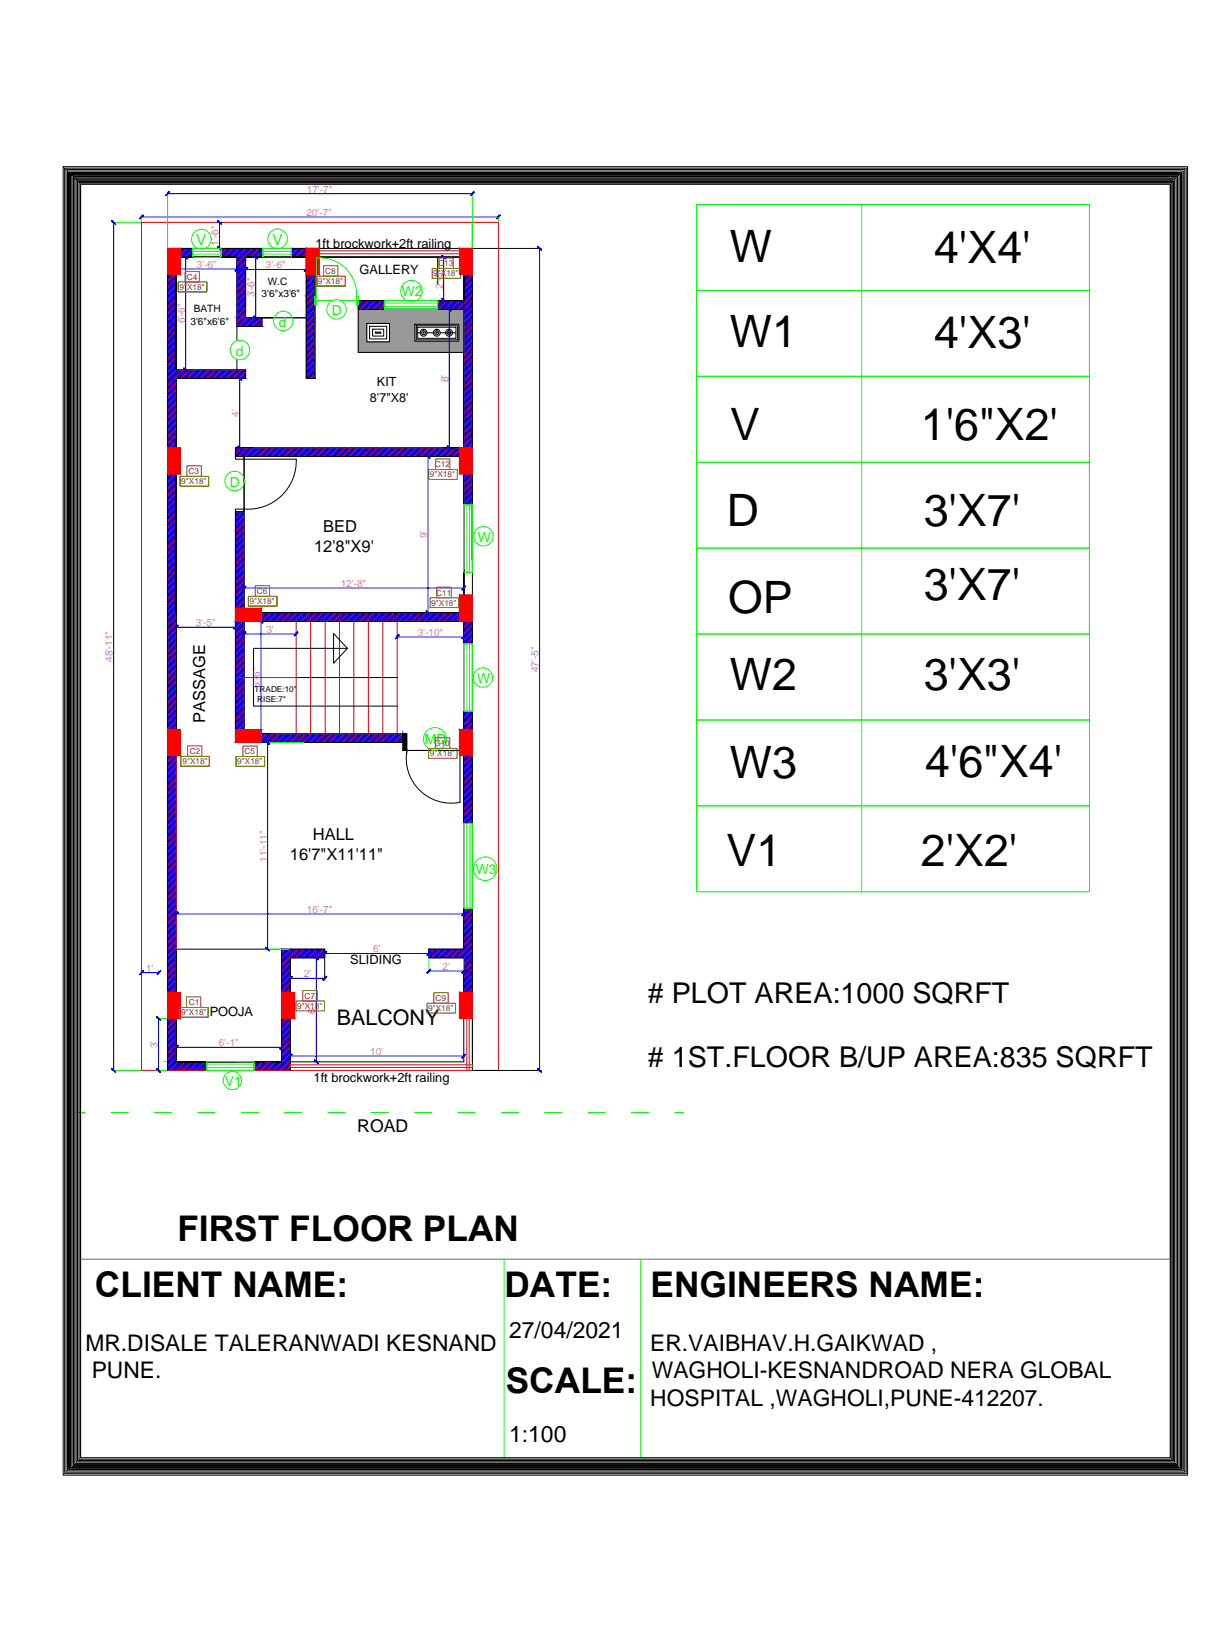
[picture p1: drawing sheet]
<svg xmlns="http://www.w3.org/2000/svg" width="457mm" height="610mm" viewBox="0 0 457 610" stroke-linecap="round" stroke-linejoin="round" font-family="sans-serif">
<!-- layer: 0 -->
<g fill="none" stroke="#000" stroke-width=".37">
<path d="M23.5 62.1h418.7v487.2h-418.7zM24.1 62.6h417.5v486.2h-417.5zM24.6 63.1h416.5v485.1h-416.5zM25.1 63.7h415.4v484h-415.4zM25.7 64.2h414.3v483h-414.3v-483v483h414.3v-483zM26.2 64.8v481.8h413.3v-481.8h-413.3h413.3v481.8h-413.3zM26.7 65.3h412.2v480.8h-412.2zM27.3 65.8h411.1v479.8h-411.1v-479.8v479.8h411.1v-479.8zM27.8 66.4h410.1v478.6h-410.1zM28.3 66.9h409v477.6h-409zM28.9 67.5v476.5h407.9v-476.5h-407.9h407.9v476.5h-407.9zM29.4 68h406.9v475.4h-406.9z"/>
<path d="M30 68.6h405.7v400.4h-405.7zM30 68.6h405.7v474.3h-405.7zM65.6 95.7v42zM65.6 95.7h22.6v31.2M65.6 99.2v1.7M81.1 82.8h1.8M91.4 95.7h22.6v22.6h-22.6zM163 95.7v10.4M172.7 95.7v71.1h-85v3.2M175.9 95.7h-58.7v45.2h-3.2v-22.6h-5.1M175.9 82.8v315.8M175.9 92.5h-113.5v306.1"/>
<path d="M176.2 92.5h25.4M102 118.3h-4.5v3.3h-9.3M117.2 111.9h6.8M126.6 111.9h46.1M133.4 115.1h39.3M133.4 111.9v19.3h39.3M143.1 111.9v3.2M163 111.9v3.2M65.6 137.7h25.8v3.2h-25.8v22.6M88.2 133.7v4M136.6 120.5h8.4v6.8h-8.4zM137.6 121.5h6.4v4.7h-6.4z"/>
<path d="M138.7 122.6h4.2v2.6h-4.2zM139.8 123.7h2v.4h-2zM154.5 120.7h16.3v6.4h-16.3zM155 121.3h15.3v5.2h-15.3zM155.5 121.8h14.2v4.2h-14.2zM155.5 123.9h.9M158.9 123.9h2.4M163.9 123.9h5.8M65.6 163.5v64.6v-64.6M87.7 170h3.2v20.6h-3.2M87.7 170h3.2v1h-3.2zM88.2 170h84.5"/>
<path d="M90.9 171h19.4a18 18 0 0 1-19.4 18.6M90.9 170v58.1h81.8v-58.1M172.7 170v58.1v-16.2M87.7 189.6h3.2v1h-3.2zM87.7 190.6v85.9h62.3M65.6 228.1v-64.6v109.8M65.6 233.9v.3M110.3 235.4v.3M147.9 236.4v1.4M172.7 236.4v1.4M110.3 252.3h37.6M129.4 241.4l-5.2 5.6v-11.1l5.2 5.5h-35v21.5h53.5"/>
<path d="M62.4 263.6v-35.5v45.2M65.6 276.5h1.6M150 273.3h1.4v6.2h-1.4zM150.1 279.5h22.6h-22.6M151.4 273.3h-60.5v-42h81.8v122.2h-13v3.2h13v38.7h-64.6M151.5 279.4a16.7 16.7 0 0 0 19.8 19.4v-19.3M171.3 273.3h1.4v6.2h-1.4zM65.6 312.6v82.8v-41.9h39.3M65.6 339.7v.3M172.7 339.7v.3M104.9 353.5h16v3.2h-12.8v41.9M104.9 353.5v41.9"/>
<path d="M120.9 357.1v7.9M175.9 357.2v2.7v-2.7M175.9 357.2v2.7M52.7 361.5v.4M59.1 361.5v.4M62.4 363.1v32.3v-32.3M98.4 395.4h-32.8h39.3M101.6 395.4h3.3M176.2 398.6h25.4"/>
<circle cx="157.7" cy="123.9" r="1.29"/>
<circle cx="157.7" cy="123.9" r=".74"/>
<circle cx="157.7" cy="123.9" r=".19"/>
<circle cx="162.6" cy="123.9" r="1.29"/>
<circle cx="162.6" cy="123.9" r=".74"/>
<circle cx="162.6" cy="123.9" r=".19"/>
<circle cx="167.2" cy="123.9" r="1.29"/>
<circle cx="167.2" cy="123.9" r=".74"/>
<circle cx="167.2" cy="123.9" r=".19"/>
</g>
<g fill="#00f" stroke="#00f" stroke-width=".37">
<path d="M87.7 166.8v3.2h83.4zM87.7 166.8h83.4v3.2z"/>
<path d="M87.7 190.6v35.9h3.2zM87.7 190.6h3.2v35.9z"/>
<path d="M172.7 264.9v6.8h3.2zM172.7 264.9h3.2v6.8z"/>
<path d="M172.7 281.4v25.2h3.2zM172.7 281.4h3.2v25.2z"/>
<path d="M172.7 338.3v15.2h3.2zM172.7 338.3h3.2v15.2z"/>
<path d="M62.4 281.4v72.1h3.2zM62.4 281.4h3.2v72.1z"/>
<path d="M159.7 353.5v3.2h16.2zM159.7 353.5h16.2v3.2z"/>
<path d="M104.9 353.5v3.2h16zM104.9 353.5h16v3.2z"/>
<path d="M172.7 356.7v6.4h3.2zM172.7 356.7h3.2v6.4z"/>
<path d="M172.7 363.1v6.5h3.2zM172.7 363.1h3.2v6.5z"/>
<path d="M104.9 356.7v12.9h3.2zM104.9 356.7h3.2v12.9z"/>
<path d="M62.4 353.5v16.1h3.2zM62.4 353.5h3.2v16.1z"/>
<path d="M104.9 379.3v16.1h3.2zM104.9 379.3h3.2v16.1z"/>
<path d="M62.4 379.3v16.1h3.2zM62.4 379.3h3.2v16.1z"/>
<path d="M94.6 395.4v3.2h13.5zM94.6 395.4h13.5v3.2z"/>
<path d="M62.4 395.4v3.2h14.5zM62.4 395.4h14.5v3.2z"/>
<path d="M172.7 176.5v11.4h3.2zM172.7 176.5h3.2v11.4z"/>
<path d="M97.4 228.1v3.2h73.7zM97.4 228.1h73.7v3.2z"/>
<path d="M172.7 231.3v8.4h3.2zM172.7 231.3h3.2v8.4z"/>
<path d="M87.7 231.3v40.4h3.2zM87.7 231.3h3.2v40.4z"/>
<path d="M97.4 273.3v3.2h52.6zM97.4 273.3h52.6v3.2z"/>
<path d="M172.7 102.2v12.9h3.2zM172.7 102.2h3.2v12.9z"/>
<path d="M172.7 115.1v3.2h3.2zM172.7 115.1h3.2v3.2z"/>
<path d="M172.7 118.3v48.5h3.2zM172.7 118.3h3.2v48.5z"/>
<path d="M108.5 92.5v3.2h5.5zM108.5 92.5h5.5v3.2z"/>
<path d="M82.3 92.5v3.2h15.5zM82.3 92.5h15.5v3.2z"/>
<path d="M114 102.2v8.1h3.2zM114 102.2h3.2v8.1z"/>
<path d="M114 110.3v1.6h3.2zM114 110.3h3.2v1.6z"/>
<path d="M133.4 111.9v1.7h9.7zM133.4 111.9h9.7v1.7z"/>
<path d="M163 111.9v3.2h9.7zM163 111.9h9.7v3.2z"/>
<path d="M133.4 113.6v1.5h9.7zM133.4 113.6h9.7v1.5z"/>
<path d="M114 111.9v6.4h3.2zM114 111.9h3.2v6.4z"/>
<path d="M88.2 95.7v22.6h3.2zM88.2 95.7h3.2v22.6z"/>
<path d="M114 118.3v3.3h3.2zM114 118.3h3.2v3.3z"/>
<path d="M88.2 118.3v3.3h9.3zM88.2 118.3h9.3v3.3z"/>
<path d="M62.4 102.2v35.5h3.2zM62.4 102.2h3.2v35.5z"/>
<path d="M114 121.6v19.3h3.2zM114 121.6h3.2v19.3z"/>
<path d="M62.4 137.7v3.2h29zM62.4 137.7h29v3.2z"/>
<path d="M62.4 140.9v22.6h3.2zM62.4 140.9h3.2v22.6z"/>
<path d="M62.4 163.5v3.3h3.2zM62.4 163.5h3.2v3.3z"/>
<path d="M67.2 92.5v3.2h4.5zM67.2 92.5h4.5v3.2z"/>
<path d="M62.4 176.5v95.2h3.2zM62.4 176.5h3.2v95.2z"/>
<path d="M81 91.9l1.5 1.2zM81 91.9l1.5 1.2-.2 .2z"/>
<path d="M81 82.2l1.3 1.4 .2-.1zM81 82.2l1.5 1.3z"/>
<path d="M58.4 362.9l1.4-1.4zM59.8 361.5l-1.3 1.5z"/>
<path d="M53.3 361.5l-1.2 1.5 1.4-1.4zM53.3 361.5l-1.2 1.5-.2-.1z"/>
<path d="M200.1 91.9l1.4 1.4 .1-.2zM200.1 91.9l.2-.1 1.3 1.3z"/>
<path d="M200.1 398l1.5 1.2-1.3-1.3zM200.1 398l1.5 1.2-.1 .2z"/>
<path d="M164.5 95.1l1.5 1.3zM164.5 95.1l1.5 1.3z"/>
<path d="M164.5 111.3l1.5 1.2zM164.5 111.3l1.5 1.2z"/>
<path d="M158.7 169.4l1.3 1.3 .1-.1zM158.7 169.4l1.4 1.2z"/>
<path d="M158.8 227.3l1.3 1.4zM158.7 227.5l1.4 1.2z"/>
<path d="M91.5 218.2l-1.2 1.5 1.3-1.3zM91.5 218.2l-1.2 1.5z"/>
<path d="M171.9 219.6l.2 .1 1.2-1.5zM173.3 218.2l.1 .2-1.3 1.3z"/>
<path d="M86.9 234.2l.2 .1 1.2-1.5zM88.3 232.8l.1 .2-1.3 1.3z"/>
<path d="M66.2 232.8l-1.2 1.5 1.4-1.3zM64.8 234.2l1.4-1.4-1.2 1.5z"/>
<path d="M66.2 99.5l-1.2 1.4 1.4-1.3zM64.8 100.8l1.4-1.3-1.2 1.4z"/>
<path d="M87.4 100.8l.2 .1 1.2-1.4zM88.8 99.5l-1.2 1.4z"/>
<path d="M68.4 95.1l1.5 1.3zM68.4 95.1l1.5 1.3z"/>
<path d="M68.5 137l1.4 1.3zM68.4 137.1l1.5 1.2z"/>
<path d="M94.6 117.6l1.4 1.3zM94.5 117.7l1.5 1.2-.2 .2z"/>
<path d="M94.5 95.1l1.5 1.3zM94.5 95.1l1.5 1.3z"/>
<path d="M92 99.6l-1.2 1.5 1.4-1.3zM92 99.6l-1.2 1.5-.1-.2z"/>
<path d="M114.6 99.6l-1.3 1.3 .1 .2zM114.6 99.6l.2 .2-1.4 1.3z"/>
<path d="M166.5 114.5l1.5 1.2zM166.5 114.5l.2-.1 1.3 1.3z"/>
<path d="M166.7 166l-.2 .2 1.5 1.2zM166.5 166.2l1.5 1.2z"/>
<path d="M88.7 166l-.2 .2 1.5 1.2zM88.5 166.2l1.5 1.2z"/>
<path d="M88.5 140.3l1.5 1.2zM88.7 140.2l1.3 1.3-1.5-1.2z"/>
<path d="M66.2 339.6l-1.2 1.5 1.4-1.4zM64.8 340.9l1.4-1.3-1.2 1.5z"/>
<path d="M171.9 340.9l.2 .2 1.2-1.5zM173.3 339.6l.1 .1-1.3 1.4z"/>
<path d="M66.2 389.2l-1.2 1.5 1.4-1.3zM64.8 390.6l1.4-1.4-1.2 1.5z"/>
<path d="M104.1 390.6l.2 .1 1.2-1.5zM105.5 389.2l.1 .2-1.3 1.3z"/>
<path d="M108.7 392.5l-1.2 1.5 1.4-1.3zM108.7 392.5l-1.2 1.5-.2-.1z"/>
<path d="M171.9 393.9l.2 .1 1.2-1.5zM173.3 392.5l.1 .2-1.3 1.3z"/>
<path d="M91.5 235.3l-1.2 1.5 1.3-1.4zM91.5 235.3l-1.2 1.5z"/>
<path d="M109.5 236.7l.2 .1 1.2-1.5zM110.9 235.3l-1.2 1.5z"/>
<path d="M148.5 236.4l-1.2 1.5 1.4-1.3zM147.2 237.8l1.3-1.4z"/>
<path d="M171.9 237.8l.2 .1 1.2-1.5zM173.3 236.4l.1 .2-1.3 1.3z"/>
<path d="M96.4 230.7l1.3 1.4 .2-.2zM96.5 230.6l1.4 1.3-1.5-1.2z"/>
<path d="M96.5 272.6l1.4 1.3zM96.4 272.7l1.5 1.2-.2 .1z"/>
<path d="M117 356.1l1.4 1.3 .1-.1zM117.2 355.9l1.3 1.4-1.5-1.2z"/>
<path d="M117.2 394.6l-.2 .2 1.5 1.2zM117 394.8l1.5 1.2-.1 .2z"/>
<path d="M108.7 363.5l-1.2 1.5 1.4-1.3zM108.7 363.5l-1.2 1.5-.2-.1z"/>
<path d="M120.1 364.9l.2 .1 1.2-1.5zM121.5 363.5l.2 .2-1.4 1.3z"/>
<path d="M160.3 360.9l-1.3 1.5zM160.3 360.9l-1.3 1.5z"/>
<path d="M171.9 362.3l.2 .1 1.2-1.5zM173.3 360.9l.1 .1-1.3 1.4z"/>
<path d="M121.5 354.3l-1.2 1.5 1.4-1.3zM120.1 355.7l1.4-1.4-1.2 1.5z"/>
<path d="M158.9 355.7l1.4-1.4zM160.3 354.3l.1 .2-1.4 1.3z"/>
<path d="M99 352.7l-.1 .2 1.5 1.1zM98.9 352.9l1.5 1.1z"/>
<path d="M98.9 275.9l1.5 1.2zM98.9 275.9l1.5 1.2z"/>
<path d="M53.3 80l-1.2 1.5 1.4-1.3zM51.9 81.3l1.4-1.3-1.2 1.5z"/>
<path d="M184.8 81.3l.2 .2 1.2-1.5zM186.2 80l.1 .2-1.3 1.3z"/>
<path d="M41.6 82.2l1.3 1.4 .2-.1zM41.6 82.2l1.5 1.3z"/>
<path d="M41.6 398l1.5 1.2zM41.6 398l1.5 1.2-.2 .2z"/>
<path d="M63 71.4l-1.2 1.5zM61.6 72.7l1.4-1.3z"/>
<path d="M176.5 71.4l-1.2 1.5zM176.5 71.4l.1 .1-1.3 1.4z"/>
<path d="M58.3 378.7l1.5 1.2zM58.4 378.5l1.4 1.4-1.5-1.2z"/>
<path d="M58.3 398l1.5 1.2-1.4-1.3zM58.3 398l1.5 1.2-.2 .2z"/>
</g>
<g fill="none" stroke="#f00" stroke-width=".37">
<path d="M52.7 82.8h132.9v315.8h-132.9zM62.4 92.5h4.8v9.7h-4.8zM67.4 92.5l-.2 .2M69.8 92.5l-2.6 2.6M71.7 93.1l-2.8 2.6M71.7 95.5l-.3 .2M84.3 92.5l-2 2M86.7 92.5l-3.2 3.2M89.1 92.5l-3.2 3.2M91.4 97.5l-3.2 3.2M91.4 99.9l-3.2 3.2M91.5 92.5l-3.3 3.4"/>
<path d="M93.9 92.5l-5.7 5.8M96.3 92.5l-3.2 3.2M97.8 93.4l-2.3 2.3M110.9 92.5l-2.4 2.4M113.3 92.5l-3.3 3.2M114 92.5h4.9v9.7h-4.9zM114 94.2l-1.5 1.5M171.1 92.5h4.8v9.7h-4.8zM62.5 102.2l-.1 .1M64.9 102.2l-2.5 2.5M65.6 103.9l-3.2 3.3M65.6 106.4l-3.2 3.2"/>
<path d="M65.6 108.8l-3.2 3.2M65.6 111.2l-3.2 3.2M65.6 113.6l-3.2 3.3M65.6 116l-3.2 3.3M65.6 118.4l-3.2 3.3M91.4 102.3l-3.2 3.2M91.4 104.7l-3.2 3.2M91.4 107.1l-3.2 3.2M91.4 109.5l-3.2 3.2M91.4 111.9l-3.2 3.3M91.4 114.4l-3.2 3.2M91.4 116.8l-3.2 3.2"/>
<path d="M92.3 118.3l-3.2 3.3M94.7 118.3l-3.2 3.3M97.1 118.3l-3.2 3.3M115.6 102.2l-1.6 1.7M117.2 103l-3.2 3.3M117.2 105.4l-3.2 3.3M117.2 107.8l-3.2 3.3M117.2 110.3l-3.2 3.2M117.2 112.7l-3.2 3.2M117.2 115.1l-3.2 3.2M117.2 117.5l-3.2 3.2M117.2 119.9l-3.2 3.3"/>
<path d="M134.9 111.9l-1.5 1.5M137.4 111.9l-3.3 3.2M139.8 111.9l-3.2 3.2M142.2 111.9l-3.2 3.2M143.1 113.4l-1.7 1.7M163.9 111.9l-.9 1M166.4 111.9l-3.3 3.2M168.8 111.9l-3.2 3.2M171.2 111.9l-3.2 3.2M173.6 102.2l-.9 1M175.9 102.4l-3.2 3.2M175.9 104.8l-3.2 3.2"/>
<path d="M175.9 109.6l-5.5 5.5M175.9 112l-3.2 3.2M175.9 116.9l-3.2 3.2M175.9 119.3l-3.2 3.2M175.9 107.2l-3.2 3.2M175.9 114.4l-3.2 3.3M65.6 120.8l-3.2 3.3M65.6 123.3l-3.2 3.2M65.6 125.7l-3.2 3.2M65.6 128.1l-3.2 3.2M65.6 130.5l-3.2 3.2M65.6 132.9l-3.2 3.3"/>
<path d="M65.6 135.4l-3.2 3.2M65.6 137.7l-3.2 3.3M68.1 137.7l-5.7 5.7M70.5 137.7l-3.2 3.2M72.9 137.7l-3.2 3.2M75.3 137.7l-3.2 3.2M77.7 137.7l-3.2 3.2M80.2 137.7l-3.3 3.2M82.6 137.7l-3.3 3.2M85 137.7l-3.3 3.2M87.4 137.7l-3.3 3.2M89.8 137.7l-3.2 3.2"/>
<path d="M91.4 138.5l-2.4 2.4M97.5 120.3l-1.2 1.3M117.2 122.4l-3.2 3.2M117.2 124.8l-3.2 3.2M117.2 127.2l-3.2 3.2M117.2 129.6l-3.2 3.2M117.2 132l-3.2 3.2M117.2 134.4l-3.2 3.2M117.2 136.8l-3.2 3.3M117.2 139.2l-1.6 1.7M175.9 124.1l-3.2 3.2M175.9 126.5l-3.2 3.2"/>
<path d="M175.9 138.6l-3.2 3.2M175.9 121.7l-3.2 3.2M175.9 128.9l-3.2 3.3M175.9 131.3l-3.2 3.3M175.9 133.7l-3.2 3.3M175.9 136.2l-3.2 3.2M65.6 142.6l-3.2 3.2M65.6 145l-3.2 3.2M65.6 147.4l-3.2 3.2M65.6 149.8l-3.2 3.2M65.6 152.2l-3.2 3.3M65.6 154.7l-3.2 3.2"/>
<path d="M65.6 157.1l-3.2 3.2M65.6 159.5l-3.2 3.2M91.4 140.9h.1M175.9 143.4l-3.2 3.3M175.9 145.9l-3.2 3.2M175.9 150.7l-3.2 3.2M175.9 153.1l-3.2 3.2M175.9 157.9l-3.2 3.2M175.9 141l-3.2 3.2M175.9 148.3l-3.2 3.2M175.9 155.5l-3.2 3.2M62.4 166.8h4.8v9.7h-4.8z"/>
<path d="M63.1 176.5l-.7 .7M65.6 176.5l-3.2 3.1M65.6 166.8h.1M65.6 161.9l-3.2 3.3M65.6 164.4l-2.4 2.4M65.6 178.8l-3.2 3.2M89.7 166.8l-2 2M92.1 166.8l-3.2 3.2M94.6 166.8l-3.3 3.2M97 166.8l-3.2 3.2M99.4 166.8l-3.2 3.2M101.8 166.8l-3.2 3.2"/>
<path d="M104.3 166.8l-3.3 3.2M106.7 166.8l-3.3 3.2M109.1 166.8l-3.2 3.2M111.5 166.8l-3.2 3.2M113.9 166.8l-3.2 3.2M116.3 166.8l-3.2 3.2M118.7 166.8l-3.2 3.2M121.1 166.8l-3.2 3.2M123.6 166.8l-3.3 3.2M126 166.8l-3.2 3.2M128.4 166.8l-3.2 3.2M130.8 166.8l-3.2 3.2"/>
<path d="M133.2 166.8l-3.2 3.2M135.6 166.8l-3.2 3.2M138.1 166.8l-3.3 3.2M140.5 166.8l-3.3 3.2M142.9 166.8l-3.3 3.2M145.3 166.8l-3.2 3.2M147.7 166.8l-3.2 3.2M150.1 166.8l-3.2 3.2M152.6 166.8l-3.3 3.2M155 166.8l-3.2 3.2M157.4 166.8l-3.2 3.2M159.8 166.8l-3.2 3.2"/>
<path d="M162.2 166.8l-3.2 3.2M164.6 166.8l-3.2 3.2M167 166.8l-3.2 3.2M169.4 166.8l-3.2 3.2M171.1 166.8h4.8v9.7h-4.8zM171.1 167.6l-2.5 2.4M174.3 176.5l-1.6 1.6M175.9 160.3l-3.2 3.2M175.9 179.7l-3.2 3.2M175.9 165.2l-1.6 1.6M175.9 177.3l-3.2 3.2M175.9 162.7l-3.2 3.3"/>
<path d="M65.6 181.2l-3.2 3.3M65.6 186.1l-3.2 3.2M65.6 188.5l-3.2 3.2M65.6 183.7l-3.2 3.2M65.6 190.9l-3.2 3.3M65.6 193.3l-3.2 3.3M65.6 195.7l-3.2 3.3M65.6 198.1l-3.2 3.3M90.1 190.6l-2.4 2.4M90.9 192.2l-3.2 3.2M90.9 194.6l-3.2 3.2M90.9 197l-3.2 3.3"/>
<path d="M90.9 199.4l-3.2 3.3M175.9 182.1l-3.2 3.2M175.9 186.9l-1 1M175.9 184.5l-3.2 3.2M65.6 210.2l-3.2 3.3M65.6 212.7l-3.2 3.2M65.6 215.1l-3.2 3.2M65.6 217.5l-3.2 3.2M65.6 219.9l-3.2 3.2M65.6 200.6l-3.2 3.2M65.6 203l-3.2 3.2M65.6 205.4l-3.2 3.2"/>
<path d="M65.6 207.8l-3.2 3.2M90.9 201.9l-3.2 3.2M90.9 204.3l-3.2 3.2M90.9 206.7l-3.2 3.2M90.9 209.1l-3.2 3.2M90.9 211.5l-3.2 3.2M90.9 213.9l-3.2 3.2M90.9 216.3l-3.2 3.3M90.9 218.8l-3.2 3.2M65.6 222.3l-3.2 3.2M65.6 224.7l-3.2 3.2M65.6 227.1l-3.2 3.2"/>
<path d="M65.6 229.5l-3.2 3.3M65.6 232l-3.2 3.2M65.6 234.4l-3.2 3.2M65.6 236.8l-3.2 3.2M65.6 239.2l-3.2 3.3M87.7 226.5h9.7v4.8h-9.7zM88 231.3l-.3 .4M90.4 231.3l-2.7 2.8M90.9 221.2l-3.2 3.2M90.9 223.6l-2.9 2.9M90.9 226l-.5 .5M90.9 233.3l-3.2 3.2"/>
<path d="M90.9 235.7l-3.2 3.2M90.9 238.1l-3.2 3.2M98.5 228.1l-1.1 1.1M100.9 228.1l-3.3 3.2M103.3 228.1l-3.2 3.2M105.7 228.1l-3.2 3.2M108.1 228.1l-3.2 3.2M110.3 231.3v42M110.6 228.1l-3.3 3.2M113 228.1l-3.3 3.2M115.4 228.1l-3.2 3.2M115.6 231.3v42"/>
<path d="M117.8 228.1l-3.2 3.2M120.2 228.1l-3.2 3.2M121 231.3v42M122.6 228.1l-3.2 3.2M125 228.1l-3.2 3.2M126.4 231.3v42M127.5 228.1l-3.3 3.2M129.9 228.1l-3.3 3.2M131.8 231.3v42M132.3 228.1l-3.2 3.2M134.7 228.1l-3.2 3.2M137.1 228.1l-3.2 3.2"/>
<path d="M137.1 231.3v42M139.5 228.1l-3.2 3.2M141.9 228.1l-3.2 3.2M142.5 231.3v42M144.4 228.1l-3.3 3.2M146.8 228.1l-3.3 3.2M147.9 231.3v42M149.2 228.1l-3.2 3.2M151.6 228.1l-3.2 3.2M154 228.1l-3.2 3.2M156.4 228.1l-3.2 3.2M158.9 228.1l-3.3 3.2"/>
<path d="M161.3 228.1l-3.2 3.2M163.7 228.1l-3.2 3.2M166.1 228.1l-3.2 3.2M168.5 228.1l-3.2 3.2M170.9 228.1l-3.2 3.2M171.1 221.6h4.8v9.7h-4.8zM171.1 230.4l-1 .9M174.9 231.3l-2.2 2.3M175.9 232.8l-3.2 3.2M175.9 235.2l-3.2 3.2M175.9 237.6l-2.1 2.1M65.6 248.9l-3.2 3.2"/>
<path d="M65.6 251.3l-3.2 3.2M65.6 253.7l-3.2 3.2M65.6 256.1l-3.2 3.2M65.6 258.5l-3.2 3.3M65.6 241.7l-3.2 3.2M65.6 244.1l-3.2 3.2M65.6 246.5l-3.2 3.2M88.2 252.3h22.1M90.9 240.5l-3.2 3.2M90.9 242.9l-3.2 3.2M90.9 245.3l-3.2 3.3M90.9 247.7l-3.2 3.3"/>
<path d="M90.9 250.2l-3.2 3.2M90.9 252.6l-3.2 3.2M90.9 255l-3.2 3.2M90.9 257.4l-3.2 3.3M90.9 259.8l-3.2 3.3M62.4 271.7h4.8v9.7h-4.8zM65.6 261l-3.2 3.2M65.6 263.4l-3.2 3.2M65.6 265.8l-3.2 3.2M65.6 270.6l-1.1 1.1M65.6 268.2l-3.2 3.3M65.6 273.3v80.2"/>
<path d="M87.7 271.7h9.7v4.8h-9.7zM90.9 264.7l-3.2 3.2M90.9 267.1l-3.2 3.2M90.9 262.2l-3.2 3.3M90.9 269.5l-2.2 2.2M99.2 273.3l-1.8 1.8M101.6 273.3l-3.2 3.2M104 273.3l-3.2 3.2M106.4 273.3l-3.2 3.2M108.8 273.3l-3.2 3.2M111.2 273.3l-3.2 3.2M113.7 273.3l-3.3 3.2"/>
<path d="M116.1 273.3l-3.3 3.2M118.5 273.3l-3.2 3.2M120.9 273.3l-3.2 3.2M123.3 273.3l-3.2 3.2M125.8 273.3l-3.3 3.2M128.2 273.3l-3.2 3.2M130.6 273.3l-3.2 3.2M133 273.3l-3.2 3.2M135.4 273.3l-3.2 3.2M137.8 273.3l-3.2 3.2M140.2 273.3l-3.2 3.2M142.6 273.3l-3.2 3.2"/>
<path d="M145.1 273.3l-3.3 3.2M147.5 273.3l-3.2 3.2M149.9 273.3l-3.2 3.2M150 275.6l-.9 .9M171.1 271.7h4.8v9.7h-4.8zM172.8 264.9l-.1 .1M175.2 264.9l-2.5 2.5M175.9 266.6l-3.2 3.2M175.9 269l-2.6 2.7M175.9 271.5l-.2 .2M64.5 281.4l-2.1 2.1M65.6 282.7l-3.2 3.2"/>
<path d="M65.6 285.1l-3.2 3.2M65.6 287.5l-3.2 3.3M65.6 290l-3.2 3.2M65.6 292.4l-3.2 3.2M65.6 294.8l-3.2 3.2M65.6 297.2l-3.2 3.2M65.6 299.6l-3.2 3.2M173.3 281.4l-.6 .5M175.7 281.4l-3 2.9M175.9 283.5l-3.2 3.3M175.9 285.9l-3.2 3.3M175.9 288.3l-3.2 3.3"/>
<path d="M175.9 290.8l-3.2 3.2M175.9 293.2l-3.2 3.2M175.9 295.6l-3.2 3.2M175.9 298l-3.2 3.3M65.6 302l-3.2 3.2M65.6 304.4l-3.2 3.3M65.6 306.8l-3.2 3.3M65.6 309.3l-3.2 3.2M65.6 311.7l-3.2 3.2M65.6 314.1l-3.2 3.2M65.6 316.5l-3.2 3.3M65.6 319l-3.2 3.2"/>
<path d="M175.9 300.5l-3.2 3.2M175.9 302.9l-3.2 3.2M175.9 305.3l-1.3 1.3M65.6 321.4l-3.2 3.2M65.6 323.8l-3.2 3.2M65.6 326.2l-3.2 3.2M65.6 328.6l-3.2 3.2M65.6 331l-3.2 3.2M65.6 333.4l-3.2 3.2M65.6 335.8l-3.2 3.3M65.6 338.3l-3.2 3.2M174.3 338.3l-1.6 1.6"/>
<path d="M175.9 339.1l-3.2 3.2M65.6 340.7l-3.2 3.2M65.6 343.1l-3.2 3.2M65.6 345.5l-3.2 3.3M65.6 347.9l-3.2 3.3M65.6 350.3l-3.2 3.3M65.6 352.7l-3.2 3.3M65.6 355.2l-3.2 3.2M65.6 357.6l-3.2 3.2M106 353.5l-1.1 1.1M108.1 358.6l-3.2 3.2M108.4 353.5l-3.5 3.5"/>
<path d="M110.8 353.5l-5.9 5.9M113.2 353.5l-3.2 3.2M115.6 353.5l-3.2 3.2M118.1 353.5l-3.3 3.2M120.5 353.5l-3.3 3.2M120.9 355.4l-1.2 1.3M161.5 353.5l-1.8 1.8M163.9 353.5l-3.2 3.2M166.4 353.5l-3.3 3.2M168.8 353.5l-3.2 3.2M171.2 353.5l-3.2 3.2M175.9 341.5l-3.2 3.2"/>
<path d="M175.9 343.9l-3.2 3.2M175.9 346.3l-3.2 3.3M175.9 348.8l-3.2 3.2M175.9 351.2l-5.5 5.5M175.9 353.6l-3.2 3.2M175.9 356l-3.2 3.2M175.9 358.4l-3.2 3.2M62.4 369.6h4.8v9.7h-4.8zM63.2 379.3l-.8 .8M65.6 360l-3.2 3.2M65.6 362.4l-3.2 3.2M65.6 364.8l-3.2 3.3"/>
<path d="M65.6 367.3l-2.3 2.3M65.6 379.3l-3.2 3.2M104.9 369.6h4.8v9.7h-4.8zM106.7 379.3l-1.8 1.8M108.1 361l-3.2 3.2M108.1 363.4l-3.2 3.2M108.1 365.8l-3.2 3.2M108.1 368.2l-1.3 1.4M171.1 369.6h4.8v9.7h-4.8zM175.9 360.8l-3.2 3.3M175.9 363.2l-3.2 3.3M175.9 365.6l-3.2 3.3"/>
<path d="M175.9 368.1l-1.5 1.5M65.6 381.7l-3.2 3.3M65.6 384.1l-3.2 3.3M65.6 386.6l-3.2 3.2M65.6 389l-3.2 3.2M65.6 391.4l-3.2 3.2M65.6 393.8l-3.2 3.3M66.4 395.4l-3.2 3.2M68.9 395.4l-3.3 3.2M71.3 395.4l-3.3 3.2M73.7 395.4l-3.3 3.2M76.1 395.4l-3.2 3.2"/>
<path d="M76.9 397l-1.6 1.6M95.4 395.4l-.8 .8M97.8 395.4l-3.2 3.2M100.2 395.4l-3.2 3.2M102.6 395.4l-3.2 3.2M108.1 380.3l-3.2 3.2M108.1 382.7l-3.2 3.3M108.1 385.1l-3.2 3.3M108.1 387.5l-3.2 3.3M108.1 389.9l-3.2 3.3M108.1 392.4l-6.3 6.2M108.1 394.8l-3.8 3.8"/>
<path d="M108.1 397.2l-1.4 1.4"/>
</g>
<g fill="none" stroke="#0f0" stroke-width=".37">
<path d="M62.4 71.5v20.7M175.9 71.5v20.7M259.3 76.2h146.3v32h-146.3zM320.8 76.2v255.9M41.6 82.8h10.8M52.7 80.1v2.4M71.7 92.5h10.6v3.2h-10.6zM71.7 93.7h10.6v.9h-10.6zM97.8 92.5h10.7v3.2h-10.7zM97.8 93.7h10.7v.9h-10.7zM117.9 96.1v14.2M118 96.1a13.7 13.7 0 0 1 14.8 14.2"/>
<path d="M185.6 80.1v2.4M117.2 110.3h.7v3.3h-.7zM117.2 111.9h6.8M126.6 111.9h6.8M132.7 110.3h.7v3.3h-.7zM143.1 112.9h19.9v1.2h-19.9zM143.1 111.9h19.9v3.2h-19.9zM259.3 108.2h146.3v31.9h-146.3zM259.3 140.1h146.3v32h-146.3zM259.3 172.1h146.3v32h-146.3zM172.7 187.9h3.2v25.2h-3.2zM173.8 187.9h1v25.2h-1z"/>
<path d="M259.3 204.1h146.3v32h-146.3zM172.7 239.7h3.2v25.2h-3.2zM173.8 239.7h1v25.2h-1zM259.3 236.1v-159.9h146.3v159.9M259.3 236.1h146.3v32h-146.3zM99 276.5h14.1M259.3 268.1h146.3v32h-146.3zM172.7 306.6h3.2v31.7h-3.2zM173.8 306.6h1.2v31.7h-1.2zM259.3 300.1h146.3v32h-146.3zM99 353.5h8.8M159.7 357v5.3"/>
<path d="M172.7 357v5.3M58.4 379.3h3.6M41.6 398.6h10.8M58.4 398.6h3.6M76.9 395.4h17.7v3.2h-17.7zM76.9 396.3h17.7v1.3h-17.7zM28.4 414.3h3.3M41.3 414.3h6.5M57.5 414.3h6.5M73.6 414.3h6.5M89.8 414.3h6.5M105.9 414.3h6.5"/>
<path d="M122.1 414.3h6.4M138.2 414.3h6.4M154.3 414.3h6.5M170.5 414.3h6.4M186.6 414.3h6.5M202.8 414.3h6.4M218.9 414.3h6.5M235 414.3h6.5M251.2 414.3h3.3M30 469h405.7v73.9h-405.7zM187.7 469v73.9M238.6 469v73.9"/>
<circle cx="75" cy="89.1" r="3.7"/>
<circle cx="103.3" cy="88.9" r="3.7"/>
<circle cx="105.5" cy="119.5" r="3.6"/>
<circle cx="125.3" cy="115.2" r="3.6"/>
<circle cx="153.2" cy="108.4" r="4"/>
<circle cx="89.3" cy="130.3" r="3.6"/>
<circle cx="87.3" cy="179.1" r="3.6"/>
<circle cx="180" cy="199.7" r="3.6"/>
<circle cx="179.8" cy="252.3" r="3.6"/>
<circle cx="161.9" cy="275.2" r="4.3"/>
<circle cx="180.7" cy="323.5" r="4.4"/>
<circle cx="86.5" cy="402.4" r="3.4"/>
</g>
<g fill="none" stroke="#989898" stroke-width=".37">
<path d="M133.4 118.7l3.6-3.6-3.6 3.7M133.7 115.1l-.3 .3M134 115.1l-.6 .6M134.3 115.1l-.9 .9M134.6 115.1l-1.2 1.2M134.9 115.1l-1.5 1.5M135.2 115.1l-1.8 1.8M135.5 115.1l-2.1 2.1M135.8 115.1l-2.4 2.4M136.1 115.1l-2.7 2.7M136.4 115.1l-3 3 3-3M136.7 115.1l-3.3 3.3"/>
<path d="M137.3 115.1l-3.9 4M137.6 115.1l-4.2 4.3M137.9 115.1l-4.5 4.5M138.2 115.1l-4.8 4.8M138.5 115.1l-5.1 5.1M138.8 115.1l-5.4 5.5M139.1 115.1l-5.7 5.8M139.4 115.1l-6 6.1M139.7 115.1l-6.3 6.4 6.4-6.4M140.1 115.1l-6.7 6.7M140.4 115.1l-7 7M140.7 115.1l-7.3 7.3"/>
<path d="M141 115.1l-7.6 7.6M141.3 115.1l-7.9 7.9M141.6 115.1l-8.2 8.2M141.9 115.1l-8.5 8.5M142.2 115.1l-5.4 5.4M142.5 115.1l-5.3 5.4M142.8 115.1l-5.3 5.4M143.1 115.1l-5.3 5.4M143.4 115.1l-5.3 5.4M143.7 115.1l-5.3 5.4M144 115.1l-5.3 5.4M144.3 115.1l-5.3 5.4"/>
<path d="M144.6 115.1l-5.3 5.4M144.9 115.1l-5.3 5.4M145.2 115.1l-5.3 5.4M145.8 115.1l-5.3 5.4M146.1 115.1l-5.3 5.4M146.5 115.1l-5.4 5.4M146.8 115.1l-5.4 5.4M147.1 115.1l-5.4 5.4M147.3 115.1l-5.2 5.4M147.6 115.1l-5.2 5.4M148 115.1l-5.4 5.4M148.3 115.1l-5.4 5.4"/>
<path d="M148.6 115.1l-5.4 5.4M148.9 115.1l-5.3 5.4M149.2 115.1l-5.3 5.4M149.5 115.1l-5.3 5.4M149.8 115.1l-5.3 5.4M150.1 115.1l-5.3 5.4M150.4 115.1l-5.4 5.4M150.7 115.1l-5.7 5.7M151 115.1l-6 6 6-6M151.6 115.1l-6.6 6.6M151.9 115.1l-6.9 6.9M152.2 115.1l-7.2 7.2"/>
<path d="M152.5 115.1l-7.5 7.5M153.1 115.1l-8.1 8.1M153.4 115.1l-8.4 8.4M153.7 115.1l-8.7 8.7M154 115.1l-9 9M154.4 115.1l-9.4 9.3M154.7 115.1l-9.7 9.7M155 115.1l-10 10M155.3 115.1l-10.3 10.3M155.6 115.1l-10.6 10.6M155.9 115.1l-10.9 10.9 10.9-10.9M156.5 115.1l-11.5 11.5"/>
<path d="M156.8 115.1l-11.8 11.8M157.1 115.1l-12.1 12.1M157.4 115.1l-16.1 16.1M157.7 115.1l-16.2 16.1M158 115.1l-16.1 16.1M158.3 115.1l-16.1 16.1M158.6 115.1l-16.1 16.1M158.9 115.1l-16.1 16.1M159.2 115.1l-16.1 16.1M159.5 115.1l-16.1 16.1M159.8 115.1l-16.1 16.1M160.1 115.1l-16.1 16.1"/>
<path d="M160.4 115.1l-5.6 5.6M160.8 115.1l-5.7 5.6M161.4 115.1l-5.7 5.6M161.7 115.1l-5.7 5.6M162 115.1l-5.7 5.6M162.2 115.1l-5.6 5.6 5.7-5.6M162.6 115.1l-5.7 5.6M162.9 115.1l-5.6 5.6M163.2 115.1l-5.6 5.6M163.5 115.1l-5.7 5.6M163.8 115.1l-5.7 5.6M164.1 115.1l-5.7 5.6"/>
<path d="M164.7 115.1l-5.6 5.6M165 115.1l-5.6 5.6M165.3 115.1l-5.6 5.6M165.6 115.1l-5.6 5.6M165.9 115.1l-5.6 5.6M166.2 115.1l-5.6 5.6M166.5 115.1l-5.6 5.6M166.8 115.1l-5.6 5.6M167.1 115.1l-5.6 5.6 5.7-5.6M167.5 115.1l-5.7 5.6M167.8 115.1l-5.7 5.6M168 115.1l-5.6 5.6"/>
<path d="M168.3 115.1l-5.6 5.6M168.6 115.1l-5.6 5.6M169 115.1l-5.7 5.6M169.3 115.1l-5.7 5.6M169.6 115.1l-5.7 5.6M169.9 115.1l-5.7 5.6M170.2 115.1l-5.7 5.6M170.5 115.1l-5.7 5.6M171.1 115.1l-5.6 5.6M171.4 115.1l-5.6 5.6M171.7 115.1l-5.6 5.6M172 115.1l-5.6 5.6"/>
<path d="M172.6 115.1l-5.6 5.6M172.7 115.4l-5.4 5.3M172.7 115.7l-5.1 5M172.7 116l-4.8 4.7M172.7 116.3l-4.5 4.4M172.7 116.6l-4.2 4.1M172.7 116.9l-3.9 3.8M172.7 117.2l-3.6 3.5M172.7 117.5l-3.3 3.2M172.7 117.8l-3 2.9M172.7 118.4l-2.4 2.3M172.7 118.7l-2.1 2"/>
<path d="M172.7 119l-1.9 1.9M172.7 119.4l-1.9 1.8M172.7 119.6l-1.9 1.9M172.7 119.9l-1.9 1.9M133.4 125.1l3.2-3.1-3.2 3.2M133.4 130l3.2-3.2-3.2 3.2M135.2 131.2l3.9-3.9-3.9 3.9M136.6 120.7l-3.2 3.2M136.6 121l-3.2 3.2M136.6 121.4l-3.2 3.1M136.6 121.7l-3.2 3.1M136.6 122.3l-3.2 3.1"/>
<path d="M136.6 122.6l-3.2 3.1M136.6 122.9l-3.2 3.1M136.6 123.2l-3.2 3.1M136.6 123.5l-3.2 3.1M136.6 123.8l-3.2 3.2M136.6 124.1l-3.2 3.2M136.6 124.4l-3.2 3.2 3.2-3.2M136.6 124.7l-3.2 3.2M136.6 125l-3.2 3.2M136.6 125.3l-3.2 3.2M136.6 125.6l-3.2 3.2M136.6 125.9l-3.2 3.2"/>
<path d="M136.6 126.3l-3.2 3.1M136.6 126.5l-3.2 3.2M136.6 127.1l-3.2 3.2M136.7 127.3l-3.3 3.3M137 127.3l-3.6 3.6M137.3 127.3l-3.9 3.9M137.6 127.3l-4 3.9M137.9 127.3l-3.9 3.9M138.2 127.3l-3.9 3.9M138.5 127.3l-3.9 3.9M138.8 127.3l-3.9 3.9M139.4 127.3l-3.9 3.9"/>
<path d="M139.7 127.3l-3.9 3.9M140 127.3l-3.9 3.9M140 131.2l4-3.9-3.9 3.9M140.2 120.5l5.3-5.4-5.3 5.4M140.4 127.3l-4 3.9M140.7 127.3l-4 3.9M141 127.3l-4 3.9M141.3 127.3l-4 3.9M141.5 127.3l-3.9 3.9M141.8 127.3l-3.9 3.9M142.2 127.3l-4 3.9M142.5 127.3l-4 3.9"/>
<path d="M142.8 127.3l-4 3.9M143.1 127.3l-4 3.9M143.4 127.3l-4 3.9 4-3.9M143.7 127.3l-4 3.9M144.3 127.3l-3.9 3.9M144.6 127.3l-3.9 3.9M144.9 127.3l-3.9 3.9M145 121.4l6.3-6.3-6.3 6.3M145 122.9l7.9-7.8-7.9 7.9M145 126.3l11.2-11.2-11.2 11.2M146.4 131.2l8.1-8-8 8M151.3 131.2l4.2-4.1-4.2 4.1"/>
<path d="M154.5 121.1l-10.2 10.1M154.5 121.4l-9.9 9.8M154.5 121.7l-9.6 9.5M154.5 122l-9.3 9.2M154.5 122.3l-9 8.9M154.5 122.6l-8.7 8.6M154.5 123l-8.4 8.2M154.5 123.5l-7.7 7.7M154.5 123.8l-7.4 7.4M154.5 124.1l-7.2 7.1M154.5 124.4l-6.9 6.8M154.5 124.8l-6.6 6.4"/>
<path d="M154.5 125.1l-6.2 6.1M154.5 125.4l-5.9 5.8M154.5 125.7l-5.6 5.5M154.5 126l-5.3 5.2 5.3-5.2M154.5 126.3l-5 4.9M154.5 126.6l-4.7 4.6M154.5 126.9l-4.4 4.3M154.6 127.1l-4.2 4.1M154.9 127.1l-4.2 4.1M155.2 127.1l-4.2 4.1M155.4 120.7l5.7-5.6-5.7 5.6M155.8 127.1l-4.2 4.1"/>
<path d="M156.1 127.1l-4.2 4.1M156.4 127.1l-4.2 4.1M156.7 127.1l-4.2 4.1M157 127.1l-4.2 4.1M157.3 127.1l-4.2 4.1M157.6 127.1l-4.2 4.1 4.2-4.1M157.9 127.1l-4.2 4.1M158.2 127.1l-4.2 4.1M158.5 127.1l-4.2 4.1M158.7 120.7l5.7-5.6-5.6 5.6M158.8 127.1l-4.1 4.1M159.1 127.1l-4.1 4.1 4.2-4.1"/>
<path d="M159.5 127.1l-4.2 4.1M159.8 127.1l-4.2 4.1M160 127.1l-4.1 4.1M160.3 127.1l-4.1 4.1M160.6 127.1l-4.1 4.1M161 127.1l-4.2 4.1M161.3 127.1l-4.2 4.1M161.6 127.1l-4.2 4.1M161.9 127.1l-4.2 4.1M162.2 127.1l-4.2 4.1M162.5 127.1l-4.2 4.1M162.5 131.2l4.2-4.1-4.1 4.1"/>
<path d="M162.8 127.1l-4.2 4.1M163.1 127.1l-4.2 4.1M163.4 127.1l-4.2 4.1M163.7 127.1l-4.2 4.1M164 127.1l-4.2 4.1M164.3 127.1l-4.2 4.1M164.6 127.1l-4.2 4.1M164.9 127.1l-4.2 4.1M165.1 120.7l5.7-5.6-5.6 5.6M165.2 127.1l-4.2 4.1M165.5 127.1l-4.1 4.1 4.2-4.1M165.8 127.1l-4.1 4.1"/>
<path d="M165.9 131.2l4.2-4.1-4.2 4.1M166.1 127.1l-4.1 4.1M166.4 127.1l-4.2 4.1M166.7 120.7l5.6-5.6-5.6 5.6M167 127.1l-4.1 4.1M167.4 127.1l-4.2 4.1M167.7 127.1l-4.2 4.1M168 127.1l-4.2 4.1M168.3 127.1l-4.2 4.1M168.6 127.1l-4.2 4.1M168.9 127.1l-4.2 4.1 4.2-4.1M169.2 127.1l-4.2 4.1"/>
<path d="M169.5 127.1l-4.2 4.1M169.8 127.1l-4.2 4.1M170 120.7l2.7-2.6-2.7 2.6M170.4 127.1l-4.2 4.1 4.2-4.1M170.7 127.1l-4.2 4.1M170.8 122.1l1.9-1.9-1.9 1.9M172.7 120.5l-1.9 1.9M172.7 120.8l-1.9 1.9 1.9-1.8M172.7 121.2l-1.9 1.8M172.7 121.5l-1.9 1.8M172.7 121.8l-1.9 1.8M172.7 122.1l-1.9 1.8"/>
<path d="M172.7 122.4l-1.9 1.8M172.7 122.7l-1.9 1.8M172.7 123l-1.9 1.8M172.7 123.3l-1.9 1.8M172.7 123.6l-1.9 1.8M172.7 123.9l-1.9 1.8M172.7 124.2l-1.9 1.8M172.7 124.5l-1.9 1.8M172.7 124.8l-1.9 1.8M172.7 125.1l-1.9 1.8M172.7 125.4l-5.9 5.8M172.7 125.7l-5.6 5.5 5.6-5.5"/>
<path d="M172.7 126l-5.3 5.2M172.7 126.3l-4.9 4.9M172.7 126.6l-4.7 4.6M172.7 126.9l-4.4 4.3M172.7 127.2l-4.1 4M172.7 127.6l-3.8 3.6M172.7 127.9l-3.4 3.3M172.7 128.2l-3.1 3M172.7 128.5l-2.8 2.7M172.7 128.7l-2.5 2.5M172.7 129.1l-2.2 2.1M172.7 129.4l-1.9 1.8"/>
<path d="M172.7 129.7l-1.6 1.5M172.7 130l-1.3 1.2M172.7 130.3l-1 .9M172.7 130.6l-.7 .6M172.7 130.9l-.4 .3M172.7 131.2h-.1"/>
</g>
<g fill="none" stroke="#00f" stroke-width=".37">
<path d="M62.4 72.2h113.5M42.3 82.8v315.8M52.7 80.7h132.9M69.2 95.7v42M81.7 82.8v9.7M95.2 95.7v22.6M165.2 95.7v16.2M200.9 92.5v306.1M65.6 100.2h22.6M91.4 100.3h22.6M167.2 115.1v51.7M89.3 140.9v25.9"/>
<path d="M159.4 170v58.1M90.9 219h81.8M65.6 233.6h22.1M90.9 236h19.4M97.1 231.3v42M147.9 237.2h24.8M99.6 276.5v77M65.6 340.3h107.1M117.8 356.7v38.7M120.9 355.1h38.8M52.7 362.2h6.4M59 379.3v19.3"/>
<path d="M108.1 364.3h12.8M159.7 361.6h13M65.6 390h39.3M108.1 393.3h64.6"/>
</g>
<g fill="#000" stroke="#000" stroke-width=".37">
<path d="M150.1 273.3v6.2h1.4zM150.1 273.3h1.4v6.2z"/>
<path d="M171.3 273.3v6.2h1.4zM171.3 273.3h1.4v6.2z"/>
</g>
<g fill="#f00" stroke="#f00" stroke-width=".37">
<path d="M62.4 369.6v9.7h4.8zM62.4 369.6h4.8v9.7z"/>
<path d="M114 92.5l4.9 9.7v-9.7zM114 92.5l4.9 9.7h-4.9z"/>
<path d="M62.4 92.5l4.8 9.7v-9.7zM62.4 92.5l4.8 9.7h-4.8z"/>
<path d="M87.7 231.3h9.7v-4.8zM87.7 226.5h9.7l-9.7 4.8z"/>
<path d="M87.7 276.5h9.7v-4.8zM87.7 271.7h9.7l-9.7 4.8z"/>
<path d="M171.1 221.6l4.8 9.7v-9.7zM171.1 221.6l4.8 9.7h-4.8z"/>
<path d="M171.1 271.7l4.8 9.7v-9.7zM171.1 271.7l4.8 9.7h-4.8z"/>
<path d="M171.1 369.6l4.8 9.7v-9.7zM171.1 369.6l4.8 9.7h-4.8z"/>
<path d="M62.4 271.7l4.8 9.7v-9.7zM62.4 271.7l4.8 9.7h-4.8z"/>
<path d="M171.1 92.5l4.8 9.7v-9.7zM171.1 92.5l4.8 9.7h-4.8z"/>
<path d="M62.4 166.8l4.8 9.7v-9.7zM62.4 166.8l4.8 9.7h-4.8z"/>
<path d="M171.1 166.8l4.8 9.7v-9.7zM171.1 166.8l4.8 9.7h-4.8z"/>
<path d="M104.9 369.6l4.8 9.7v-9.7zM104.9 369.6l4.8 9.7h-4.8z"/>
</g>
<path d="M118.9 93.4h52.2v1.1h-52.2zM173.8 379.3h.9v19.3h-.9zM108.1 396.5h67.8v1h-67.8z" fill="none" stroke="#ff3f00" stroke-width=".37"/>
<g fill="none" stroke="#954a00" stroke-width=".37">
<path d="M120.5 98.9h5.3v3.9h-5.3zM160.9 100h10.6v3.6h-10.6zM163.4 96.1h5.4v3.9h-5.4zM66.4 105v3.7h10.6v-3.7M66.4 105h10.6v3.7h-10.6zM68.9 101.1h5.3v3.9h-5.3zM117.9 102.8v3.7h10.7v-3.7M117.9 102.8h10.7v3.7h-10.7zM67.1 177.4v3.7h10.6v-3.7M67.1 177.4h10.6v3.7h-10.6zM69.6 173.5h5.4v3.9h-5.4zM159.6 174.9h10.7v3.6h-10.7z"/>
<path d="M162.2 170.9h5.3v4h-5.3zM95 218.1h5.4v4h-5.4zM162.6 218.7h5.4v3.9h-5.4zM92.5 222.1v3.6h10.6v-3.6M92.5 222.1h10.6v3.6h-10.6zM160.1 222.6h10.6v3.6h-10.6zM69.8 277.8h5.4v3.9h-5.4zM90.5 277.8h5.3v3.9h-5.3zM159.6 278.7h10.6v3.7h-10.6zM162.1 274.8h5.4v3.9h-5.4zM67.3 281.7v3.6h10.6v-3.6M67.3 281.7h10.6v3.6h-10.6z"/>
<path d="M87.9 281.7v3.7h10.6v-3.7M87.9 281.7h10.6v3.7h-10.6zM66.9 375.2v3.6h10.6v-3.6M66.9 375.2h10.6v3.6h-10.6zM69.4 371.2h5.3v4h-5.3zM110.2 372.8h10.6v3.6h-10.6zM112.7 368.9h5.4v3.9h-5.4zM159 373.6h10.6v3.6h-10.6zM161.5 369.7h5.4v3.9h-5.4z"/>
</g>
<g font-size="16.6">
<text x="271.7" y="97.7">W</text>
<text x="347.8" y="98">4'X4'</text>
<text x="271.7" y="129.3">W1</text>
<text x="347.8" y="129.5">4'X3'</text>
<text x="271.9" y="163.9">V</text>
<text x="342.8" y="163.8">1'6&quot;X2'</text>
<text x="270.6" y="195.9">D</text>
<text x="343.9" y="195.8">3'X7'</text>
<text x="343.9" y="223.4">3'X7'</text>
<text x="271.1" y="228.1">OP</text>
<text x="271.7" y="257">W2</text>
<text x="343.9" y="256.9">3'X3'</text>
<text x="271.7" y="289.6">W3</text>
<text x="344.4" y="289.4">4'6&quot;X4'</text>
<text x="270.5" y="322.6">V1</text>
<text x="342.8" y="322.6">2'X2'</text>
</g>
<g font-size="13.2">
<text x="66" y="462.3">FIRST FLOOR PLAN</text>
<text x="35.3" y="483.1">CLIENT NAME:</text>
<text x="187.8" y="483">DATE:</text>
<text x="242.2" y="483.1">ENGINEERS NAME:</text>
<text x="188.3" y="518.8">SCALE:</text>
</g>
<g font-size="10.7">
<text x="241.2" y="373.5"># PLOT AREA:1000 SQRFT</text>
<text x="241.2" y="397.5"># 1ST.FLOOR B/UP AREA:835 SQRFT</text>
</g>
<g font-size="8.5">
<text x="31.8" y="502.9">MR.DISALE TALERANWADI KESNAND</text>
<text x="189.6" y="498.3">27/04/2021</text>
<text x="242.1" y="502.9">ER.VAIBHAV.H.GAIKWAD ,</text>
<text x="34.1" y="513.1">PUNE.</text>
<text x="242.7" y="513.2">WAGHOLI-KESNANDROAD NERA GLOBAL</text>
<text x="242.1" y="523.5">HOSPITAL ,WAGHOLI,PUNE-412207.</text>
<text x="189.6" y="537">1:100</text>
</g>
<text font-size="8" x="125.4" y="381.9">BALCONY</text>
<text font-size="6.6" x="133" y="421.5">ROAD</text>
<g font-size="6.1">
<text x="120.3" y="198.2">BED</text>
<text x="116.9" y="205.5">12'8&quot;X9'</text>
<text x="76.4" y="269.3" transform="rotate(-90 76.4 269.3)">PASSAGE</text>
<text x="116.5" y="313">HALL</text>
<text x="107.9" y="320.4">16'7&quot;X11'11&quot;</text>
</g>
<g font-size="5.7" fill="#0f0">
<text x="73.1" y="91.2">V</text>
<text x="101.4" y="91.1">V</text>
</g>
<g font-size="5.2" fill="#0f0">
<text x="149.5" y="110.4">W2</text>
<text x="123.5" y="117.3">D</text>
<text x="103.9" y="121.6">d</text>
<text x="87.8" y="132.4">d</text>
<text x="85.5" y="181.2">D</text>
<text x="177.9" y="201.9">W</text>
<text x="177.7" y="254.5">W</text>
<text x="158.2" y="277.2">MD</text>
<text x="177.2" y="325.6">W3</text>
<text x="83.7" y="404.5">V1</text>
</g>
<g font-size="4.8">
<text x="117.4" y="92.3">1ft brockwork+2ft railing</text>
<text x="133.9" y="102">GALLERY</text>
<text x="130.4" y="359">SLIDING</text>
<text x="78.1" y="378.3">POOJA</text>
<text x="116.7" y="402.8">1ft brockwork+2ft railing</text>
</g>
<g font-size="4.7">
<text x="140.3" y="143.9">KIT</text>
<text x="137.7" y="149.5">8'7&quot;X8'</text>
</g>
<g font-size="3.8">
<text x="99.7" y="106.1">W.C</text>
<text x="97.4" y="110.6">3'6&quot;x3'6&quot;</text>
<text x="72.1" y="116.3">BATH</text>
<text x="70.9" y="120.9">3'6&quot;x6'6&quot;</text>
</g>
<g font-size="3.7" fill="#f0f">
<text x="114.2" y="71.8">17'-7&quot;</text>
<text x="114.1" y="80.4">20'-7&quot;</text>
<text x="81.4" y="91.5" transform="rotate(-90 81.4 91.5)">1'-6&quot;</text>
<text x="73.2" y="99.8">3'-6&quot;</text>
<text x="99" y="100">3'-6&quot;</text>
<text x="164.8" y="107.5" transform="rotate(-90 164.8 107.5)">2'-6&quot;</text>
<text x="94.8" y="110.8" transform="rotate(-90 94.8 110.8)">3'-6&quot;</text>
<text x="68.8" y="120.5" transform="rotate(-90 68.8 120.5)">6'-6&quot;</text>
<text x="166.9" y="142.3" transform="rotate(-90 166.9 142.3)">8'</text>
<text x="88.9" y="155.2" transform="rotate(-90 88.9 155.2)">4'</text>
<text x="159" y="200.4" transform="rotate(-90 159 200.4)">9'</text>
<text x="126.9" y="218.6">12'-8&quot;</text>
<text x="72.9" y="233.2">3'-5&quot;</text>
<text x="99.2" y="235.6">3'</text>
<text x="155.5" y="236.8">3'-10&quot;</text>
<text x="41.9" y="246.5" transform="rotate(-90 41.9 246.5)">48'-11&quot;</text>
<text x="200.5" y="250.3" transform="rotate(-90 200.5 250.3)">47'-5&quot;</text>
<text x="96.8" y="256" transform="rotate(-90 96.8 256)">6'-6&quot;</text>
<text x="99.3" y="320.9" transform="rotate(-90 99.3 320.9)">11'-11&quot;</text>
<text x="114.2" y="339.9">16'-7&quot;</text>
<text x="138.9" y="354.7">6'</text>
<text x="54.4" y="361.9">1'</text>
<text x="113.1" y="364">2'</text>
<text x="164.8" y="361.3">2'</text>
<text x="117.4" y="377.4" transform="rotate(-90 117.4 377.4)">6'</text>
<text x="81.5" y="389.6">6'-1&quot;</text>
<text x="58.7" y="390.3" transform="rotate(-90 58.7 390.3)">3'</text>
<text x="137.8" y="392.9">10'</text>
</g>
<g font-size="3.1" fill="#954a00">
<text x="163.2" y="99.2">C13</text>
<text x="66.8" y="107.9">9&quot;X18&quot;</text>
<text x="69.5" y="104.2">C4</text>
<text x="118.3" y="105.8">9&quot;X18&quot;</text>
<text x="121.1" y="102">C8</text>
<text x="161.3" y="102.9">9&quot;X18&quot;</text>
<text x="70.2" y="176.6">C3</text>
<text x="160" y="177.8">9&quot;X18&quot;</text>
<text x="161.9" y="174">C12</text>
<text x="67.5" y="180.3">9&quot;X18&quot;</text>
<text x="95.6" y="221.2">C6</text>
<text x="162.4" y="221.8">C11</text>
<text x="92.9" y="225">9&quot;X18&quot;</text>
<text x="160.6" y="225.5">9&quot;X18&quot;</text>
<text x="70.6" y="280.8">C2</text>
<text x="91" y="280.9">C5</text>
<text x="160" y="281.6">9&quot;X18&quot;</text>
<text x="161.9" y="277.9">C10</text>
<text x="67.9" y="284.5">9&quot;X18&quot;</text>
<text x="88.3" y="284.7">9&quot;X18&quot;</text>
<text x="113.3" y="372">C7</text>
<text x="70.3" y="374.3">C1</text>
<text x="110.6" y="375.7">9&quot;X18&quot;</text>
<text x="159.4" y="376.5">9&quot;X18&quot;</text>
<text x="162.2" y="372.8">C9</text>
<text x="67.5" y="378">9&quot;X18&quot;</text>
</g>
<g font-size="3">
<text x="94.8" y="257.6">TRADE:10&quot;</text>
<text x="95.7" y="261.3">RISE:7&quot;</text>
</g>
</svg>
